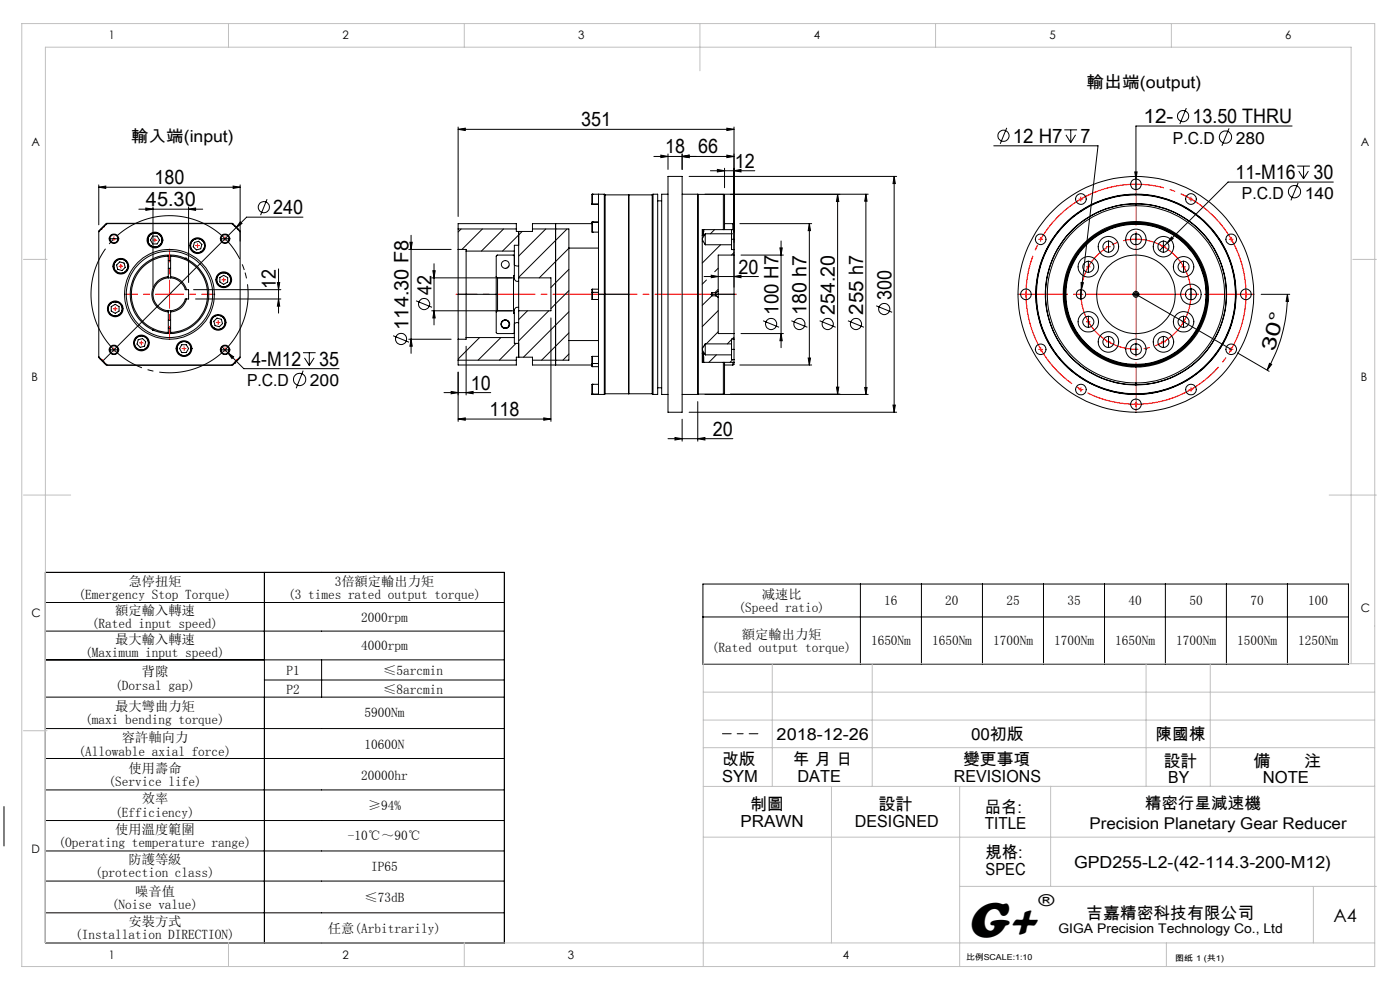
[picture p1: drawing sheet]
<svg xmlns="http://www.w3.org/2000/svg" width="297mm" height="210mm" viewBox="0 0 297 210" stroke-linecap="round" stroke-linejoin="round" font-family="sans-serif">
<g fill="none" stroke="#000" stroke-width=".21">
<path d="M21 39.7l1.4-.2v.5zM21 39.2v8.5M21 39.7h29.9M49.5 39.5l1.4 .2-1.4 .3zM50.9 39.2v11.9M97.2 27.4l1.5-.2v.5zM97.2 26.9v19M97.2 27.4h58.5M138.7 33.2h17M140.2 32.9l1.5 .3-1.5 .2zM141.7 37.4h3v50h-3zM141.7 32.7v3.2"/>
<path d="M144.7 33.2l1.5-.3v.5zM144.7 32.7v3.2M146.2 37.4h44M150.7 36.2h9.4M152.2 35.9l1.5 .3-1.5 .3zM153.7 35.7v4.1M154.2 27.2l1.5 .2-1.5 .3zM154.2 32.9l1.5 .3-1.5 .2zM155.7 26.9v34M155.7 36.2l1.5-.3v.6zM189.7 37.4v50M189.7 37.4l.2 1.5h-.5z"/>
<path d="M210.8 30.9h22.1l-3.5 30.5M213.6 27.1l-1.4 3.4M225.8 27.5h2.7M226.1 28.6l1.1 1.7M227.2 27.5v2.8M228.2 28.6l-1 1.7M240.7 36.5h.5l-.2 1.5zM251.7 22.9l-1.4 3.4M260.7 27.2l-1.5 3.7M274.1 26.7h-33.1v13.5M275.2 35.2h2.7M275.4 38.8l-1.5 3.7"/>
<path d="M275.5 36.3l1 1.6M276.5 35.2v2.7M277.6 36.3l-1.1 1.6M282.9 38.6h-22.4l-14.5 14.6M21 49.2l1.7-1.8h26.5l1.7 1.8M21.1 49.1h.1M21.4 48.6h.1M21.7 48.2l.9-.8h26.7l.4 .4 1.2 1.2v26.8l-.3 .5-1.3 1.2h-26.7l-.8-.7-.8-1v-26.8zM22.1 47.8l.1 .1M22.6 47.5v.1M23.2 50.7a1.01 1.01 0 0 0 1 .9 1.01 1.01 0 0 0 1-.9M23.2 50.7a1.01 1.01 0 0 1 1-1 1.01 1.01 0 0 1 1 1"/>
<path d="M23.2 50.7h2M24.6 57.5h.1M24.7 56.2l.7-.6 .9 .2 .3 .9-.7 .7-.9-.3zM26.7 55.4a1.48 1.48 0 0 0-2.1 0 1.48 1.48 0 0 0 0 2.1M26.7 55.4a1.48 1.48 0 0 1 0 2.1 1.48 1.48 0 0 1-2.1 0M26.7 55.4h.1M26.7 55.4a1.5 1.5 0 0 1 0 2.1 1.5 1.5 0 0 1-2.1 0M26.7 55.4a1.5 1.5 0 0 0-2.1 0 1.5 1.5 0 0 0 0 2.1M29.5 44.4h13.5M30.9 44.1l1.6 .3-1.6 .2zM31.4 50.9h.1M31.4 50.9a1.5 1.5 0 0 1 1.5-1.5 1.5 1.5 0 0 1 1.5 1.5"/>
<path d="M31.4 50.9a1.5 1.5 0 0 0 1.5 1.5 1.5 1.5 0 0 0 1.5-1.5M31.4 50.9a1.48 1.48 0 0 1 1.5-1.5 1.48 1.48 0 0 1 1.5 1.5M31.4 50.9a1.48 1.48 0 0 0 1.5 1.5 1.48 1.48 0 0 0 1.5-1.5M32.4 50.1h.9l.5 .8-.5 .8h-.9l-.5-.8zM32.5 43.9v17M34.4 50.9h.1M35.7 54.4v-.2a7.8 7.8 0 0 0-6.2 3 8.3 8.3 0 0 0-1.1 8.7 8.3 8.3 0 0 0 7.3 4.9v-.3M35.7 54.4a8.1 8.1 0 0 0-7.8 8 8.1 8.1 0 0 0 7.8 8.1M35.7 58.7a3.7 3.7 0 0 0-3.5 3.7 3.7 3.7 0 0 0 3.5 3.8M35.7 58.9a3.5 3.5 0 0 0-3.3 3.5 3.5 3.5 0 0 0 3.3 3.5M35.7 58.7v.2M35.7 58.9h.5"/>
<path d="M35.7 55.3h.5M35.7 56.9h.5M35.7 54.4v4.3M36.2 58.7a3.7 3.7 0 0 1 3.4 2.7M36.2 54.4a8.1 8.1 0 0 1 7.8 8 8.1 8.1 0 0 1-7.8 8.1M36.2 58.9a3.7 3.7 0 0 1 3.2 2.5h.2M36.2 58.7v.2M36.2 54.4v-.2a7.9 7.9 0 0 1 7 4.1 8.3 8.3 0 0 1-7 12.5v-.3M36.2 54.4v4.3M39.2 54.8h.2M39.4 54.8h.1M39.4 54.8v.1"/>
<path d="M40 44.4l1.5-.3v.5zM40 43.9v16M40.9 51.1a1.48 1.48 0 0 1 2.1 0 1.48 1.48 0 0 1 0 2.1M40.9 51.1a1.48 1.48 0 0 0 0 2.1 1.48 1.48 0 0 0 2.1 0M40.9 51v.1M40.9 51a1.5 1.5 0 0 1 2.1 0 1.5 1.5 0 0 1 0 2.2M40.9 51a1.5 1.5 0 0 0-.1 2.2 1.5 1.5 0 0 0 2.2 0M41.2 51.4l1-.2 .6 .6-.2 1-.9 .2-.7-.7zM43 53.2h.1M46.6 58.9l.8-.5 .9 .5v.9l-.9 .5-.8-.5zM46.7 50.7a1.01 1.01 0 0 0 1 .9 1.01 1.01 0 0 0 1.1-.9M46.7 50.7a1.01 1.01 0 0 1 1-1 1.01 1.01 0 0 1 1.1 1"/>
<path d="M46.7 50.7h2.1M47.4 57.8a1.5 1.5 0 0 1 1.5 1.5 1.5 1.5 0 0 1-1.5 1.5M47.4 57.8a1.5 1.5 0 0 0-1.4 1.5 1.5 1.5 0 0 0 1.4 1.5M47.4 57.8h.1M49.4 47.5h-.1M49.4 47.5l-.1 .1M49.8 47.9v.1M50.6 48.6h-.2M50.9 49h.1M51 47.1l.3 .3-1.2 .9zM56.7 42.3l-1.4 3.3M58.8 59.9h.5l-.2 1.5z"/>
<path d="M59.1 57v9.4M64.3 46.1h-12l-30.5 30.5M86.7 52.9h9M87 51.4h.5l-.3 1.5zM87.2 49.9v25.1M91.8 57.4h.5l-.2 1.5zM92.1 55.9v13M97.2 48.6v-1.2h12.3v1.2M97.2 52.9v9.5M97.2 48.6v4.3M97.2 52.9h1.7v.4M97.2 48.6h12.3"/>
<path d="M97.8 48.6l-.6 .6M98.9 53.3v18.3M98.9 53.3h10.2M102.3 48.6l-4.3 4.3M105.3 58.7a.59 .59 0 0 1 .3 .8v5.8a.59 .59 0 0 1-.3 .9M105.3 58.7v7.5M106.8 48.6l-4.7 4.7M108 56.4l-.5 .5M108.9 58.9v7M108.9 58.9h-17.3M109.1 58.4v-4.2l-.1-.1h-3.6l-.1 .3v4.3M109.1 58.4v.3a.77 .77 0 0 0 .9 .9"/>
<path d="M109.1 53.3v2.9l.3 .2h.6M109.1 58.4h-.2v.5M109.5 48.6v.5h3.5v-.5M110 58.9v7M110 58.9h6.9v7h-6.9M110 52h-.9v1.3M110 49.1v9.8M110.8 49.1l-4.2 4.2M113 48.6h7.7v4M115.8 48.6l-5.8 5.7M117.9 47.4v30M120.3 48.6l-10.3 10.2"/>
<path d="M120.7 52.7l-6.3 6.2M120.7 57.1l-3.8 3.9M120.7 52.6h6.3M120.7 52.6v19.6M125.6 49.2h.1M125.6 47.1h.1M125.6 41.2h.1M125.6 43.3h.1M125.6 47.2v2M125.6 47.2h.1M125.6 47.1v.1M125.6 47.4h-12.6v1.2"/>
<path d="M125.6 43.2v.1M125.6 41.2v2M125.6 41.2v2.1M125.6 41.2h2.6M125.6 49.2h1.4M125.6 47.1h1.4M125.6 43.3h1.4M125.6 47.2h1.4M127 41.2v21.2M128.2 41.2v42.5M128.2 41.2l.2 .1M128.4 41.3v42.2"/>
<path d="M128.4 41.3h10M133.4 41.3v42.2zM138.4 41.3v42.2M138.5 41.2h1v42.5h-1M138.5 41.2v42.5M138.5 41.2l-.1 .1M139.5 42.6h.9M141.7 41.2h-1.3v42.5h1.3M144.7 41.2h3.3M148 41.2v42.5M148 41.2h.1M148.1 41.2v42.4"/>
<path d="M149 50.9l.6 1M149.2 51.1l-.2 .2M149.2 48.7v1.2h-.2M149.3 48.7l-.1 .5M149.4 58.7h11.5M149.6 49.6v2.3M149.6 51.9h5.6M149.6 49.6l-.6 1.1M149.6 49.6h5.6M149.9 59.4l-.9 .9M150.9 58.4l1.5 .3-1.5 .2zM151.6 48.7l-.9 .9"/>
<path d="M152.4 56.9l-.8 .7M152.9 51.9l-3.9 3.9M153.5 48.7v-7.5l.2 .1v7.4M153.7 47.4h1.8M155.2 49.6h.1M155.2 49.6v2.3M155.2 50.8h.5M155.2 48.7v.9M155.5 47.4v1.3M155.5 47.4l.2 .2v1.1M155.7 58.7l1.5-.3v.5zM155.7 53.6l-.5 .5"/>
<path d="M155.7 48.7v2.1M155.7 50.8v2.1h-.5v-1M155.7 48.7h-6.7v28.2h6.5M157 47.4h15.2M157.2 54.1h9M165.5 52.6h.4l-.2 1.5zM165.7 51.1v22.7M171.7 47.4v30M171.7 47.4l.2 1.5h-.4zM177.7 41.2v42.4M177.7 41.2l.2 1.5h-.5zM183.7 41.2v42.5"/>
<path d="M183.7 41.2l.2 1.5h-.5zM184.2 41.2h-36.1M229.3 59.9l.5 .1-.4 1.4zM230.9 55.4a1.18 1.18 0 0 1 1.2 1.2 1.18 1.18 0 0 1-1.2 1.2M230.9 55.4a1.18 1.18 0 0 0-1.2 1.2 1.18 1.18 0 0 0 1.2 1.2M230.9 55.4v2.4M235.2 51.1a1.18 1.18 0 0 1 1.1 1.2 1.18 1.18 0 0 1-1.1 1.2M235.2 51.1a1.18 1.18 0 0 0-1.2 1.2 1.18 1.18 0 0 0 1.2 1.2M235.2 51.1v2.4M241 49.6a1.16 1.16 0 0 1 1.1 1.2 1.16 1.16 0 0 1-1.1 1.1M241 49.6a1.16 1.16 0 0 0-1.2 1.2 1.16 1.16 0 0 0 1.2 1.1M241 43.2a19.2 19.2 0 0 1 19.2 19.2 19.2 19.2 0 0 1-19.2 19.3"/>
<path d="M241 43.2a19.2 19.2 0 0 0-19.3 19.2 19.2 19.2 0 0 0 19.3 19.3M241 41.3a21.1 21.1 0 0 0-21.1 21.1 21.1 21.1 0 0 0 21.1 21.1M241 41.3a21.1 21.1 0 0 1 21.1 21.1 21.1 21.1 0 0 1-21.1 21.1M241 41.2a21.2 21.2 0 0 1 21.2 21.2 21.2 21.2 0 0 1-21.2 21.3M241 41.2a21.2 21.2 0 0 0-21.3 21.2 21.2 21.2 0 0 0 21.3 21.3M241 43.6a18.8 18.8 0 0 1 18.8 18.8 18.8 18.8 0 0 1-18.8 18.8M241 47a15.4 15.4 0 0 0-15.4 15.4 15.4 15.4 0 0 0 15.4 15.4M241 47a15.4 15.4 0 0 1 15.4 15.4 15.4 15.4 0 0 1-15.4 15.4M241 43.6a18.8 18.8 0 0 0-18.8 18.8 18.8 18.8 0 0 0 18.8 18.8M241 47.4a15 15 0 0 1 15 15 15 15 0 0 1-15 15M241 47.4a15 15 0 0 0-15 15 15 15 0 0 0 15 15M241 47.4h.1"/>
<path d="M241 41.2v.1M241 43.2v.4M241 47v.4M241 49.6v2.3M246.8 51.1a1.18 1.18 0 0 1 1.2 1.2 1.18 1.18 0 0 1-1.2 1.2M246.8 51.1a1.18 1.18 0 0 0-1.2 1.2 1.18 1.18 0 0 0 1.2 1.2M246.8 51.1v2.4M248.5 50.3l.4 .3-1.3 .9zM251.1 55.4a1.18 1.18 0 0 1 1.1 1.2 1.18 1.18 0 0 1-1.1 1.2M251.1 55.4a1.18 1.18 0 0 0-1.2 1.2 1.18 1.18 0 0 0 1.2 1.2M251.1 55.4v2.4M21 75.7l1.7 1.7h26.5l1.7-1.7"/>
<path d="M21.1 75.8h.1M21.5 76.2l-.2 .1M22.2 76.9l-.1 .1M22.6 77.3h.1M23.2 74.2a1.01 1.01 0 0 0 1 1 1.01 1.01 0 0 0 1-1M23.2 74.2a1.01 1.01 0 0 1 1-1 1.01 1.01 0 0 1 1 1M23.2 74.2h2M23.6 65l.8-.5 .9 .5v1l-.9 .5-.8-.5zM24.4 67h.1M24.4 64a1.5 1.5 0 0 0-1.4 1.5 1.5 1.5 0 0 0 1.4 1.5M24.4 64h.1M24.4 64a1.48 1.48 0 0 0-1.4 1.5 1.48 1.48 0 0 0 1.4 1.5"/>
<path d="M24.4 64a1.48 1.48 0 0 1 1.5 1.5 1.48 1.48 0 0 1-1.5 1.5M24.4 64a1.5 1.5 0 0 1 1.5 1.5 1.5 1.5 0 0 1-1.5 1.5M28.9 71.7a1.51 1.51 0 0 1 2.2 0 1.51 1.51 0 0 1-.1 2.1M28.9 71.7h.1M28.9 71.7a1.51 1.51 0 0 0 0 2.1 1.51 1.51 0 0 0 2.1 0M29 71.7a1.47 1.47 0 0 0 0 2.1 1.47 1.47 0 0 0 2 0M29 71.7a1.47 1.47 0 0 1 2 0 1.47 1.47 0 0 1 0 2.1M29.3 72.1l.9-.3 .7 .7-.2 .9-1 .3-.6-.7zM31 73.8h.1M32.5 70.1h.1M32.5 70v.1M32.5 70.1h.2"/>
<path d="M35.7 65.9v.3M35.7 65.9h.5M35.7 66.2v4.3M35.7 69.6h.5M35.7 67.9h.5M36.2 65.9v.3M36.2 66.2v4.3M37.5 73.9a1.5 1.5 0 0 0 1.5 1.6 1.5 1.5 0 0 0 1.5-1.6M37.5 73.9h.1M37.6 73.9a1.48 1.48 0 0 0 1.5 1.5 1.48 1.48 0 0 0 1.4-1.5M37.6 73.9a1.48 1.48 0 0 1 1.5-1.5 1.48 1.48 0 0 1 1.4 1.5M38.6 73.1h.9l.5 .8-.5 .9h-.9l-.5-.9z"/>
<path d="M39.6 63.4a3.7 3.7 0 0 1-3.4 2.8M39.6 63.4h-.2a3.9 3.9 0 0 1-3.2 2.5M39.6 61.4h.4v2h-.4M40.5 73.9h.1M41.1 61.4h18.5M41.5 63.4h18.1M45.2 69.5h.1M45.4 68.1l.6-.6 1 .2 .2 .9-.7 .7-.9-.2zM46.7 74.2a1.01 1.01 0 0 0 1 1 1.01 1.01 0 0 0 1.1-1M46.7 74.2a1.01 1.01 0 0 1 1-1 1.01 1.01 0 0 1 1.1 1M46.7 74.2h2.1M47.1 73.6l4.6 4.6h20.2"/>
<path d="M47.3 67.3a1.48 1.48 0 0 1 0 2.1 1.48 1.48 0 0 1-2.1 .1M47.3 67.3a1.48 1.48 0 0 0-2.1 0 1.48 1.48 0 0 0 0 2.2M47.3 67.3h.1M47.3 67.3a1.5 1.5 0 0 0-2.1 0 1.5 1.5 0 0 0 0 2.2M47.3 67.3a1.5 1.5 0 0 1 0 2.2 1.5 1.5 0 0 1-2.1 0M47.4 60.8h.1M48.3 74.8l1.3 .9-.4 .4zM49.3 77.3l.1 .1M49.7 76.9l.1 .1M49.8 77h.1M50.4 76.2l.2 .1M50.8 75.8l.1 .1"/>
<path d="M59.1 63.4l.2 1.5h-.5zM64.3 74.8h2.7M64.3 78.6l-1.5 3.8M64.6 75.9l1 1.6M65.6 74.8v2.7M66.6 75.9l-1 1.6M83.4 71.2l3.4 1.4M86.7 72h9M87.2 72l.3 1.4h-.5zM88.3 63.8l3.4 1.4M92.1 65.9l.2 1.5h-.5zM97.2 78.9v10.5"/>
<path d="M97.2 76.4v1h12.3v-1M97.2 62.4v9.6M97.2 62.4h8.1M97.2 72v4.4M97.2 76.4h12.3M98.9 73.4v10.4M98.9 71.6v.4h-1.7M98.9 71.6h10.2M101.7 71.6l-4.5 4.6M105.3 66.2v4.3l.3 .3h3.3l.2-.2v-4.2M106.3 71.6l-4.9 4.8M107.2 67.9a.83 .83 0 0 0-.8 .9 .83 .83 0 0 0 .8 .8"/>
<path d="M107.2 67.9a.83 .83 0 0 1 .8 .9 .83 .83 0 0 1-.8 .8M107.2 69.6h.1M107.2 67.9h.1M107.2 67.9a.86 .86 0 0 1 .9 .9 .86 .86 0 0 1-.9 .8M107.2 67.9a.86 .86 0 0 0-.9 .9 .86 .86 0 0 0 .9 .8M108.9 65.9h-17.3M108.9 65.9v.5h.2M109.1 71.6v1.2h.9M109.5 72.8l-3.6 3.6M109.5 76.4v-.6h3.5v.6M110 65.2a.86 .86 0 0 0-.9 1.2M110 68.5l-.5-.1-.4 .3v2.9"/>
<path d="M110 65.9v9.9M111.9 65.9l-1.9 1.9M113 76.4v1h12.6M116.4 65.9l-6.4 6.4M116.9 67.4v22M120.7 61.7l-3.8 3.8M120.7 66.1l-9.6 9.7M120.7 70.6l-5.8 5.8M120.7 75.1l-1.3 1.3M120.7 72.2v4.2h-7.7M120.7 72.2h6.3M125.6 62v1.5"/>
<path d="M125.6 61.3v.1M125.6 75.6v1.5M125.6 77.1v.7M125.6 62h.1M125.6 61.4v.6M125.6 77.1h.1M125.6 61.3v.7M125.6 63.5h1.4M125.6 61.3h1.4M125.6 75.6h1.4M125.6 77.8h1.4M125.6 62h1.4"/>
<path d="M125.6 77.1h1.4M127 62.4v21.3M127 62.4h6.4M149 74.9h.2v2M149 74.2l.6 1.1M149.2 75.7l.1 1.2M149.3 73.4l-.3 .4M149.6 72.9v2.4M149.6 72.9h5.6M149.6 72.9l-.6 1.1M149.6 75.3h5.6M150.8 62.4h4.9"/>
<path d="M150.8 62.4l.2 .4M151 62.8l-2 2M151 62.1v.7M151 62.1h.9M151 62.1l-.2 .3M151 62.8h.9M151.9 62.1v.7M151.9 62.8l.5 .3M152 75.3l-1.6 1.6M152.4 61.4l-.7 .7M152.4 65.9l-3.4 3.4M152.4 70.4l-2.6 2.5"/>
<path d="M152.4 61.8v1.3M152.4 61.8v-7.7h3.3v8.3M152.4 63.1v7.7h3.3M152.4 61.8l-.5 .3M153.5 76.9v6.7M153.7 76.9v6.6l-.2 .1M153.7 77.4h1.8M155.2 72l-.9 .9M155.2 72.9v2.4M155.2 75.3v1h.5M155.2 74.1h.5M155.5 76.3l-.6 .6"/>
<path d="M155.5 76.9v.5M155.5 76.9h.2M155.7 71.5l-.4 .4M155.7 76.9v.4l-.2 .1M155.7 62.4v8.4M155.7 74.1v2.2M155.7 71.9v2.2M155.7 70.8v1.1M155.7 76.3v.6M155.7 71.9h-.5v1M157 77.4h15.2M157.2 70.8h9"/>
<path d="M161.9 68l3.4 1.4M165.7 70.8l.2 1.5h-.4zM167.9 68l3.4 1.4M171.5 75.9h.4l-.2 1.5zM173.9 68l3.4 1.4M179.9 68l3.4 1.4M185.9 64.9l3.4 1.3M226 62.4a15 15 0 0 0 15 15 15 15 0 0 0 15-15M226 62.4a15 15 0 0 1 15-15 15 15 0 0 1 15 15M226 62.4h.1M226.1 62.4a14.9 14.9 0 0 0 14.9 14.9 14.9 14.9 0 0 0 14.8-14.9M226.1 62.4a14.9 14.9 0 0 1 14.9-14.8 14.9 14.9 0 0 1 14.8 14.8"/>
<path d="M229.3 61.4a.99 .99 0 0 1 1 1 .99 .99 0 0 1-1 1M229.3 61.4a.99 .99 0 0 0-1 1 .99 .99 0 0 0 1 1M229.3 61.4v2M229.4 61.4l-.2 2M230.9 67.1a1.16 1.16 0 0 1 1.2 1.2 1.16 1.16 0 0 1-1.2 1.1M230.9 67.1a1.16 1.16 0 0 0-1.2 1.2 1.16 1.16 0 0 0 1.2 1.1M230.9 67.1v2.3M235.2 71.4a1.16 1.16 0 0 1 1.1 1.1 1.16 1.16 0 0 1-1.1 1.2M235.2 71.4a1.16 1.16 0 0 0-1.2 1.1 1.16 1.16 0 0 0 1.2 1.2M235.2 71.4v2.3M240.3 62.4a.64 .64 0 0 1 .7-.6 .64 .64 0 0 1 .6 .6M240.3 62.4a.64 .64 0 0 0 .7 .7 .64 .64 0 0 0 .6-.7"/>
<path d="M240.3 62.4h1.3M241 62.4l20.2 11.7M241 72.9a1.16 1.16 0 0 1 1.1 1.2 1.16 1.16 0 0 1-1.1 1.2M241 72.9a1.16 1.16 0 0 0-1.2 1.2 1.16 1.16 0 0 0 1.2 1.2M241 77.4h.1M241 72.9v2.4M241 77.4v.4M246.8 71.4a1.16 1.16 0 0 1 1.2 1.1 1.16 1.16 0 0 1-1.2 1.2M246.8 71.4a1.16 1.16 0 0 0-1.2 1.1 1.16 1.16 0 0 0 1.2 1.2M246.8 71.4v2.3M251.1 67.1a1.16 1.16 0 0 1 1.1 1.2 1.16 1.16 0 0 1-1.1 1.1M251.1 67.1a1.16 1.16 0 0 0-1.2 1.2 1.16 1.16 0 0 0 1.2 1.1"/>
<path d="M251.1 67.1v2.3M252.7 61.3a1.16 1.16 0 0 1 1.1 1.1 1.16 1.16 0 0 1-1.1 1.2M252.7 61.3a1.16 1.16 0 0 0-1.2 1.1 1.16 1.16 0 0 0 1.2 1.2M252.7 61.3v2.3M255.8 62.4h.2M262.5 74.9l6.7 3.9M267.5 62.4h6.1M269.3 77.1l.5 .2-1 1.2zM273.1 62.4l.2 1.6-.5-.1zM273.1 62.4a32.2 32.2 0 0 1-4.3 16.1M94.2 83.3h9.9M95.7 83l1.5 .3-1.5 .2z"/>
<path d="M97.2 88.9l1.5-.3v.5zM97.2 88.9h19.7M98.9 83.3l1.5-.3v.5zM115.4 88.6l1.5 .3-1.5 .2zM125.6 81.5h.1M125.6 83.7h.1M125.6 83.6h.1M125.6 81.5v2.1M125.6 83.6v.1M125.6 83.7h2.6M125.6 83.6h1.4M125.6 81.5h1.4"/>
<path d="M128.4 83.5l-.2 .2M128.4 83.5h10M138.4 83.5l.1 .2M139.5 82.3h.9M141.7 93.1h13.8M143.2 92.8l1.5 .3-1.5 .2zM144.7 88.9v4.7M144.7 83.7h3.3M146.2 87.4h44M148 93.1l1.5-.3v.5zM148 85.2v8.4M148.1 83.6h5.4"/>
<path d="M148.1 83.6l-.1 .1M149.5 83.7h34.7M154.9 83.6h23.3M177.4 82.1h.5l-.2 1.5zM183.4 82.2h.5l-.2 1.5zM189.4 85.9h.5l-.2 1.5zM241 81.2v.5M241 83.5v.2M9.6 121.4h97.4v78.6h-97.4zM9.6 127.8h97.4M9.6 133.9h97.4M9.6 140h97.4"/>
<path d="M56.1 121.4v78.6M68.2 140v7.9M149.1 123.9h137v17h-137zM149.1 130.9h137M182.5 123.9v17M195.5 123.9v17M208.4 123.9v17M221.4 123.9v17M234.3 123.9v17M247.2 123.9v17M260.2 123.9v17M273.1 123.9v17"/>
<path d="M9.6 147.9h97.4M9.6 154.5h97.4M56.1 144.2h50.9M.8 171.1v8.3M9.6 160.9h97.4M9.6 167.6h97.4M9.6 174.1h97.4M9.6 180.5h97.4M9.6 186.9h97.4M9.6 193.6h97.4"/>
<circle cx="212.9" cy="28.8" r="1.18"/>
<circle cx="241" cy="39.1" r="1.12"/>
<circle cx="251" cy="24.6" r="1.19"/>
<circle cx="260" cy="29.1" r="1.3"/>
<circle cx="24.2" cy="50.6" r=".85"/>
<circle cx="25.6" cy="56.5" r="1.67"/>
<circle cx="32.9" cy="50.9" r="1.66"/>
<circle cx="41.9" cy="52.1" r="1.66"/>
<circle cx="47.5" cy="59.3" r="1.67"/>
<circle cx="47.7" cy="50.6" r=".85"/>
<circle cx="56" cy="43.9" r="1.18"/>
<circle cx="107.2" cy="56.1" r=".84"/>
<circle cx="220.8" cy="50.8" r="1.12"/>
<circle cx="229.3" cy="42.2" r="1.13"/>
<circle cx="230.9" cy="56.6" r="2.17"/>
<circle cx="235.1" cy="52.3" r="2.17"/>
<circle cx="241" cy="50.8" r="2.16"/>
<circle cx="246.8" cy="52.3" r="2.17"/>
<circle cx="251.1" cy="56.6" r="2.17"/>
<circle cx="252.7" cy="42.2" r="1.12"/>
<circle cx="261.2" cy="50.8" r="1.12"/>
<circle cx="274.6" cy="40.7" r="1.3"/>
<circle cx="24.2" cy="74.2" r=".85"/>
<circle cx="24.5" cy="65.5" r="1.66"/>
<circle cx="30" cy="72.7" r="1.66"/>
<circle cx="35.9" cy="62.4" r="9.5"/>
<circle cx="35.9" cy="62.4" r="9.2"/>
<circle cx="39" cy="73.9" r="1.67"/>
<circle cx="46.3" cy="68.4" r="1.66"/>
<circle cx="47.7" cy="74.2" r=".85"/>
<circle cx="85.1" cy="71.9" r="1.18"/>
<circle cx="90" cy="64.5" r="1.18"/>
<circle cx="107.2" cy="68.7" r=".92"/>
<circle cx="163.6" cy="68.7" r="1.18"/>
<circle cx="169.6" cy="68.7" r="1.18"/>
<circle cx="175.6" cy="68.7" r="1.18"/>
<circle cx="181.6" cy="68.7" r="1.18"/>
<circle cx="187.6" cy="65.6" r="1.19"/>
<circle cx="217.7" cy="62.4" r="1.12"/>
<circle cx="220.8" cy="74.1" r="1.12"/>
<circle cx="230.9" cy="68.3" r="2.17"/>
<circle cx="235.1" cy="72.5" r="2.17"/>
<circle cx="241" cy="62.4" r=".34"/>
<circle cx="241" cy="62.4" r="25"/>
<circle cx="241" cy="62.4" r="15.2"/>
<circle cx="241" cy="62.4" r="19.2"/>
<circle cx="241" cy="62.4" r="8.3"/>
<circle cx="241" cy="62.4" r="21.2"/>
<circle cx="241" cy="74.1" r="2.17"/>
<circle cx="246.8" cy="72.5" r="2.17"/>
<circle cx="251.1" cy="68.3" r="2.17"/>
<circle cx="252.6" cy="62.4" r="2.16"/>
<circle cx="261.2" cy="74.1" r="1.12"/>
<circle cx="264.3" cy="62.4" r="1.13"/>
<circle cx="63.6" cy="80.5" r="1.31"/>
<circle cx="229.3" cy="82.6" r="1.14"/>
<circle cx="241" cy="85.8" r="1.12"/>
<circle cx="252.7" cy="82.6" r="1.13"/>
</g>
<path d="M51.9 57.5a16.7 16.7 0 0 0-27.9-6.7 16.7 16.7 0 0 0 7.5 27.7 16.7 16.7 0 0 0 20.7-19.8l-.3-1.2" fill="none" stroke="#000" stroke-width=".21" stroke-dasharray="30.5 1.3 1.3 1.3" stroke-dashoffset="-2.8" stroke-linecap="butt"/>
<path d="M252.2 59a11.7 11.7 0 0 0-19.5-4.8 11.7 11.7 0 0 0 5 19.4 11.7 11.7 0 0 0 14.7-13.7l-.2-.9" fill="none" stroke="#f00" stroke-width=".25" stroke-dasharray="30.5 1.3 1.3 1.3" stroke-dashoffset="12.9" stroke-linecap="butt"/>
<path d="M263.3 55.6a23.3 23.3 0 0 0-39.1-9.4 23.3 23.3 0 0 0 10.7 38.7 23.3 23.3 0 0 0 28.8-28l-.4-1.3" fill="none" stroke="#f00" stroke-width=".25" stroke-dasharray="30.5 1.3 1.3 1.3" stroke-dashoffset="10.5" stroke-linecap="butt"/>
<path d="M35.8 62.4h-9.4M36 62.2v-9.4M36 62.6v9.4M36.1 62.4h9.5" fill="none" stroke="#f00" stroke-width=".21" stroke-dasharray="30.5 1.3 1.3 1.3" stroke-dashoffset="27.7"/>
<path d="M110.1 62.4h-.5M113 62.4h-2.9" fill="none" stroke="#f00" stroke-width=".21" stroke-dasharray="30.5 1.3 1.3 1.3"/>
<path d="M109.6 62.4h-12.9" fill="none" stroke="#f00" stroke-width=".21" stroke-dasharray="30.5 1.3 1.3 1.3" stroke-dashoffset="26"/>
<path d="M117.9 62.4h-4.9" fill="none" stroke="#f00" stroke-width=".21" stroke-dasharray="30.5 1.3 1.3 1.3" stroke-dashoffset="29.9"/>
<path d="M156.2 62.4h-38.3" fill="none" stroke="#f00" stroke-width=".21" stroke-dasharray="30.5 1.3 1.3 1.3" stroke-dashoffset="13.2"/>
<path d="M240.8 62.4h-24.9M241 62.2v-24.9M241 62.6v24.9M241.2 62.4h24.9" fill="none" stroke="#f00" stroke-width=".21" stroke-dasharray="30.5 1.3 1.3 1.3" stroke-dashoffset="19.9"/>
<g fill="none" stroke="#f00" stroke-width=".21">
<path d="M240.6 39.1h.8M241 38.7v.8M21.7 48.3v.3M21.8 48.2h.3M23.7 50.7h.9M24.2 50.2v.9M25.2 56.5h.8M25.6 56v.9M32.5 50.9h.8M32.9 50.5v.8M41.5 52.1h.8M41.9 51.7v.8"/>
<path d="M47.1 59.4h.8M47.3 50.7h.9M47.4 58.9v.9M47.7 50.2v.9M220.3 50.8h.9M220.8 50.3v.9M228.9 42.2h.8M229.3 41.8v.8M230.5 56.6h.8M230.9 56.2v.8M234.7 52.3h.8M235.2 51.9v.8"/>
<path d="M240.6 50.8h.8M241 50.3v.9M246.4 52.3h.8M246.8 51.9v.8M250.7 56.6h.8M251.1 56.2v.8M252.2 42.2h.8M252.7 41.8v.8M260.8 50.8h.8M261.2 50.3v.9M21.7 76.3v.3M21.8 76.7h.3"/>
<path d="M23.7 74.2h.9M24 65.5h.9M24.2 73.8v.8M24.4 65.1v.8M29.6 72.7h.8M30 72.3v.9M35.5 62.4h.9M35.9 62v.9M38.6 73.9h.8M39.1 73.5v.9M45.9 68.4h.8M46.3 68v.8"/>
<path d="M47.3 74.2h.9M47.7 73.8v.8M49.8 76.7h.3M50.2 76.3v.3M217.2 62.4h.9M217.7 62v.9M220.3 74.1h.9M220.8 73.7v.8M228.9 62.4h.8M229.3 62v.9M230.5 68.3h.8M230.9 67.8v.9"/>
<path d="M234.7 72.5h.8M235.2 72.1v.8M240.6 62.4h.8M240.6 74.1h.8M241 62v.9M241 73.7v.8M246.4 72.5h.8M246.8 72.1v.8M250.7 68.3h.8M251.1 67.8v.9M252.2 62.4h.8M252.7 62v.9"/>
<path d="M260.8 74.1h.8M261.2 73.7v.8M263.9 62.4h.8M264.3 62v.9M228.9 82.6h.8M229.3 82.2v.9M240.6 85.8h.8M241 85.4v.8M252.2 82.6h.8M252.7 82.2v.9"/>
</g>
<path d="M153.3 155.6h7.5" fill="none" stroke="#000" stroke-width=".21" stroke-dasharray="30.5 1.3 1.3 1.3" stroke-dashoffset="28.6"/>
<g fill="none" stroke="#c0c0c0" stroke-width=".21">
<path d="M4.6 5h287v200h-287zM48.5 5v5M98.5 5v5M148.5 5v10M198.5 5v5M248.5 5v5M5 55h5M287 55h5M5 105h10M282 105h10M5 155h5M149.2 152.7h142.4"/>
<path d="M149.2 146.8h142.4M149.2 158.6h142.4M163.8 140.8v26M185 140.8v26M243.1 140.8v26M256.8 140.8v26M286.6 140.8v-130.8h-277v190h282M291.6 140.8h-142.4v64.2M149.2 177.6h142.4M176.4 166.8v33.2M203.6 166.8v38.2M222.9 166.8v21.2"/>
<path d="M291.6 166.8h-142.4M203.6 188h88.4M278.6 188v12M48.5 200v5M98.5 200v5M247.4 200v5"/>
</g>
<g fill="#000">
<path d="M144.7 33.2l1.5-.3v.5zM154.2 32.9l1.5 .3-1.5 .2zM152.2 35.9l1.5 .3-1.5 .3zM155.7 36.2l1.5-.3v.6z"/>
<path d="M144.7 33.2l1.5-.3v.5zM140.2 32.9l1.5 .3-1.5 .2z"/>
<path d="M240.7 36.5l.3 1.5 .2-1.5zM229.3 59.9l.1 1.5 .4-1.4zM248.5 50.3l-.9 1.2 1.3-.9zM21 39.7l1.4-.2v.5zM49.5 39.5l1.4 .2-1.4 .3zM51 47.1l-.9 1.2 1.2-.9zM48.3 74.8l.9 1.3 .4-.4z"/>
<path d="M40 44.4l1.5-.3v.5zM30.9 44.1l1.6 .3-1.6 .2z"/>
<path d="M150.9 58.4l1.5 .3-1.5 .2zM155.7 58.7l1.5-.3v.5zM97.2 88.9l1.5-.3v.5zM115.4 88.6l1.5 .3-1.5 .2zM97.2 27.4l1.5-.2v.5zM154.2 27.2l1.5 .2-1.5 .3z"/>
<path d="M171.7 47.4l.2 1.5h-.4zM171.5 75.9h.4l-.2 1.5zM177.7 41.2l.2 1.5h-.5zM177.4 82.1h.5l-.2 1.5zM91.8 57.4h.5l-.2 1.5zM92.1 65.9l.2 1.5h-.5zM87 51.4h.5l-.3 1.5zM87.2 72l.3 1.4h-.5z"/>
<path d="M59.1 63.4l.2 1.5h-.5zM58.8 59.9h.5l-.2 1.5z"/>
<path d="M165.7 70.8l.2 1.5h-.4zM165.5 52.6h.4l-.2 1.5zM183.4 82.2h.5l-.2 1.5zM183.7 41.2l.2 1.5h-.5z"/>
<path d="M269.3 77.1l.5 .2-1 1.2zM273.1 62.4l.2 1.6-.5-.1z"/>
<path d="M98.9 83.3l1.5-.3v.5zM95.7 83l1.5 .3-1.5 .2zM148 93.1l1.5-.3v.5zM143.2 92.8l1.5 .3-1.5 .2z"/>
<path d="M189.4 85.9h.5l-.2 1.5zM189.7 37.4l.2 1.5h-.5z"/>
</g>
<text font-size="11" x="205.1" y="198.7">G+</text>
<g font-size="4.2">
<text x="123.3" y="26.8">351</text>
<text x="242.6" y="26.1">12-</text>
<text x="253" y="26.1">13.50 THRU</text>
<text x="141.1" y="32.6">18</text>
<text x="148.1" y="32.6">66</text>
<text x="155.9" y="35.6">12</text>
<text x="214.9" y="30.3">12 H7</text>
<text x="229.2" y="30.3">7</text>
<text x="32.8" y="39.1">180</text>
<text x="262.1" y="38">11-M16</text>
<text x="278.6" y="38">30</text>
<text x="31" y="43.7">45.30</text>
<text x="57.9" y="45.5">240</text>
<text x="156.7" y="58">20</text>
<text x="58.5" y="61.3" transform="rotate(-90 58.5 61.3)">12</text>
<text x="91.5" y="62.5" transform="rotate(-90 91.5 62.5)">42</text>
<text x="189.1" y="63.6" transform="rotate(-90 189.1 63.6)">300</text>
<text x="86.6" y="69.9" transform="rotate(-90 86.6 69.9)">114.30 F8</text>
<text x="165.1" y="66.8" transform="rotate(-90 165.1 66.8)">100 H7</text>
<text x="171.1" y="66.8" transform="rotate(-90 171.1 66.8)">180 h7</text>
<text x="177.1" y="66.8" transform="rotate(-90 177.1 66.8)">254.20</text>
<text x="183.1" y="66.8" transform="rotate(-90 183.1 66.8)">255 h7</text>
<text x="53.3" y="77.6">4-M12</text>
<text x="67.7" y="77.6">35</text>
<text x="270.4" y="74.7" transform="rotate(-75 270.4 74.7)">3 0 °</text>
<text x="99.9" y="82.7">10</text>
<text x="103.9" y="88.3">118</text>
<text x="151.2" y="92.5">20</text>
</g>
<text font-size="3.9" x="282.9" y="195.5">A4</text>
<g font-size="3.5">
<text x="230.5" y="18.8">輸出端(output)</text>
<text x="27.8" y="30">輸入端(input)</text>
<text x="248.8" y="30.5">P.C.D</text>
<text x="262.1" y="30.5">280</text>
<text x="263.5" y="42.1">P.C.D</text>
<text x="276.8" y="42.1">140</text>
<text x="52.4" y="82">P.C.D</text>
<text x="65.7" y="82">200</text>
<text x="164.8" y="157">2018-12-26</text>
<text x="206" y="157">00初版</text>
<text x="245.2" y="157">陳國棟</text>
<text x="153.2" y="162.3">改版</text>
<text x="153.2" y="165.8">SYM</text>
<text x="168.2" y="162.3">年 月 日</text>
<text x="169.2" y="165.8">DATE</text>
<text x="202.4" y="165.8">REVISIONS</text>
<text x="204.3" y="162.3">變更事項</text>
<text x="246.9" y="162.6">設計</text>
<text x="247.9" y="166.1">BY</text>
<text x="265.9" y="162.6">備</text>
<text x="267.9" y="166.1">NOTE</text>
<text x="276.6" y="162.6">注</text>
<text x="159.1" y="171.9">制圖</text>
<text x="186.4" y="171.9">設計</text>
<text x="208.9" y="172.4">品名:</text>
<text x="157.1" y="175.4">PRAWN</text>
<text x="181.3" y="175.4">DESIGNED</text>
<text x="208.9" y="175.9">TITLE</text>
<text x="209.1" y="182.1">規格:</text>
<text x="209.1" y="185.6">SPEC</text>
<text x="227.8" y="184.2">GPD255-L2-(42-114.3-200-M12)</text>
<text x="220.3" y="192.2">®</text>
<text x="230.5" y="194.8">吉嘉精密科技有限公司</text>
</g>
<g font-size="3.4">
<text x="242.9" y="171.6">精密行星減速機</text>
<text x="231.1" y="175.9">Precision Planetary Gear Reducer</text>
</g>
<g font-size="2.8">
<text x="27.3" y="124.2">急停扭矩</text>
<text x="71" y="124.2">3倍額定輸出力矩</text>
<text x="16.7" y="127">(Emergency Stop Torque)</text>
<text x="24.4" y="130.4">額定輸入轉速</text>
<text x="61.1" y="127">(3 times rated output torque)</text>
<text x="76.6" y="131.8">2000rpm</text>
<text x="156.7" y="129.8">(Speed ratio)</text>
<text x="161.6" y="127">减速比</text>
<text x="187.6" y="128.4">16</text>
<text x="200.5" y="128.4">20</text>
<text x="213.5" y="128.4">25</text>
<text x="226.4" y="128.4">35</text>
<text x="239.4" y="128.4">40</text>
<text x="252.3" y="128.4">50</text>
<text x="265.3" y="128.4">70</text>
<text x="277.5" y="128.4">100</text>
<text x="19.5" y="133.3">(Rated input speed)</text>
<text x="24.4" y="136.5">最大輸入轉速</text>
<text x="76.6" y="137.9">4000rpm</text>
<text x="157.4" y="135.5">額定輸出力矩</text>
<text x="184.8" y="136.9">1650Nm</text>
<text x="197.7" y="136.9">1650Nm</text>
<text x="210.7" y="136.9">1700Nm</text>
<text x="223.6" y="136.9">1700Nm</text>
<text x="236.6" y="136.9">1650Nm</text>
<text x="249.5" y="136.9">1700Nm</text>
<text x="262.5" y="136.9">1500Nm</text>
<text x="275.4" y="136.9">1250Nm</text>
<text x="18.1" y="139.3">(Maximum input speed)</text>
<text x="30.1" y="143.5">背隙</text>
<text x="60.8" y="143.1">P1</text>
<text x="81.3" y="143.1">≤5arcmin</text>
<text x="151" y="138.3">(Rated output torque)</text>
<text x="24.4" y="146.3">(Dorsal gap)</text>
<text x="60.8" y="147.2">P2</text>
<text x="81.3" y="147.2">≤8arcmin</text>
<text x="18.1" y="153.6">(maxi bending torque)</text>
<text x="24.4" y="150.8">最大彎曲力矩</text>
<text x="77.4" y="152.2">5900Nm</text>
<text x="16.7" y="160.3">(Allowable axial force)</text>
<text x="25.8" y="157.5">容許軸向力</text>
<text x="77.4" y="158.9">10600N</text>
<text x="23" y="166.8">(Service life)</text>
<text x="27.3" y="164">使用壽命</text>
<text x="76.6" y="165.4">20000hr</text>
<text x="24.4" y="173.2">(Efficiency)</text>
<text x="30.1" y="170.4">效率</text>
<text x="78" y="171.8">≥94%</text>
<text x="12.4" y="179.7">(Operating temperature range)</text>
<text x="24.4" y="176.9">使用溫度範圍</text>
<text x="73.8" y="178.3">-10℃～90℃</text>
<text x="27.2" y="183.3">防護等級</text>
<text x="78.7" y="184.7">IP65</text>
<text x="20.2" y="186.1">(protection class)</text>
<text x="28.7" y="190">噪音值</text>
<text x="77.3" y="191.4">≤73dB</text>
<text x="23.7" y="192.8">(Noise value)</text>
<text x="27.2" y="196.4">安裝方式</text>
<text x="69.6" y="197.8">任意(Arbitrarily)</text>
<text x="224.5" y="197.8">GIGA Precision Technology Co., Ltd</text>
<text x="16" y="199.2">(Installation DIRECTION)</text>
</g>
<g font-size="2.5">
<text x="23.1" y="8.4">1</text>
<text x="72.7" y="8.4">2</text>
<text x="122.7" y="8.4">3</text>
<text x="172.7" y="8.4">4</text>
<text x="222.7" y="8.4">5</text>
<text x="272.7" y="8.4">6</text>
<text x="6.7" y="30.9">A</text>
<text x="288.7" y="30.9">A</text>
<text x="6.7" y="80.9">B</text>
<text x="288.7" y="80.9">B</text>
<text x="6.7" y="130.9">C</text>
<text x="288.7" y="129.9">C</text>
<text x="6.7" y="180.9">D</text>
<text x="23.1" y="203.4">1</text>
<text x="72.7" y="203.4">2</text>
<text x="120.5" y="203.4">3</text>
<text x="178.8" y="203.4">4</text>
</g>
<g font-size="1.7">
<text x="204.9" y="203.7">比例SCALE:1:10</text>
<text x="249.3" y="203.8">图纸 1 (共1)</text>
</g>
</svg>
